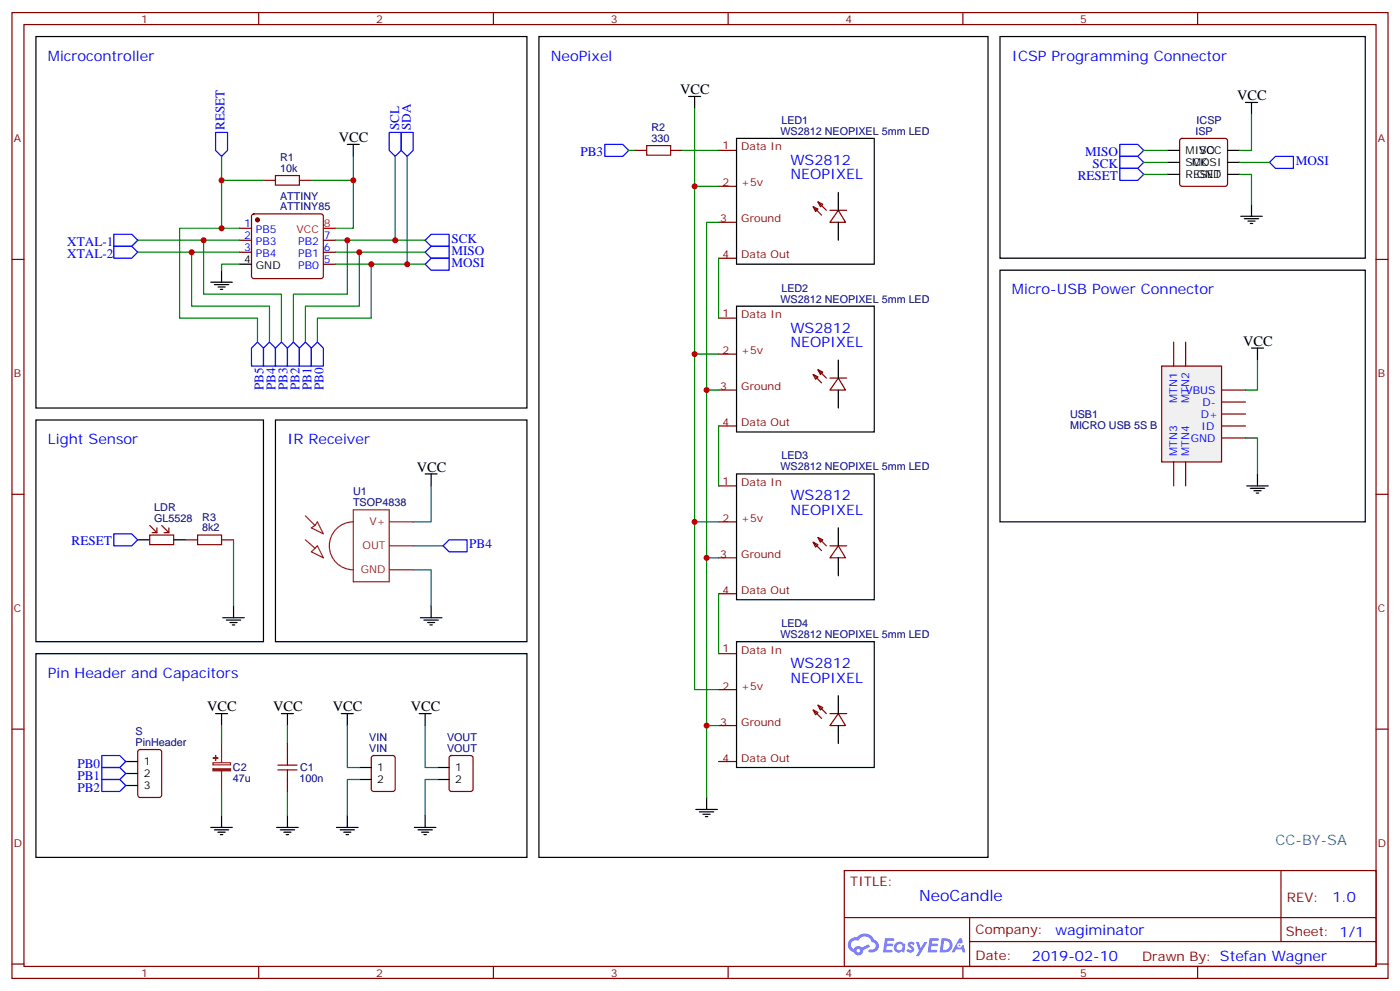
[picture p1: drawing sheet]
<svg xmlns="http://www.w3.org/2000/svg" width="412mm" height="292mm" viewBox="0 0 412 292" stroke-linecap="round" stroke-linejoin="round" font-family="sans-serif">
<g fill="none" stroke="#870000" stroke-width=".35">
<path d="M3.5 3.7h405.4v284.3h-405.4zM7.1 7.2h398.2v277.3h-398.2zM76.2 3.7v3.5M145.3 3.7v3.5M214.5 3.7v3.5M283.6 3.7v3.5M352.8 3.7v3.5M3.5 76.4h3.6M405.3 76.4h3.6M3.5 145.5h3.6M405.3 145.5h3.6M3.5 214.7h3.6"/>
<path d="M405.3 214.7h3.6M248.7 256.3h156.6v28.2h-156.6zM377.3 256.3v20.9M248.7 270.1h156.5M285.6 277.2h119.6M285.6 270.1v14.2M3.5 283.8h3.6M76.2 284.5v3.5M145.3 284.5v3.5M214.5 284.5v3.5M283.6 284.5v3.5M352.8 284.5v3.5"/>
<path d="M405.3 283.8h3.6"/>
</g>
<g fill="#5487ff">
<path d="M267.7 277.5a1.22 1.22 0 0 1 1.7 .2l-.4 .6a.47 .47 0 0 0-.3-.4 .47 .47 0 0 0-.5 .2l.1 .2a1.14 1.14 0 0 1 .8 1.8 1.14 1.14 0 0 1-1.9 0l-.2-.2 .5-.6 .7 .5a.29 .29 0 0 0 .3-.3 .29 .29 0 0 0-.2-.3 1.04 1.04 0 0 1-.6-1.7z"/>
<path d="M260.7 276.2h2.4l.3 .2-.2 .5-1.8 .1-.1 .8h1.5l.3 .4-.3 .4h-1.6l-.2 1.1h1.7l.2 .3-.2 .3-2.6 .1z"/>
<path d="M273.8 276.2h2.4l.3 .2-.1 .5-1.8 .1-.2 .8h1.6l.3 .4-.4 .4-1.6-.1-.1 1.1 1.7 .1 .2 .3-.2 .3-2.6 .1z"/>
<path d="M282.6 276.2h.7l.3 1.3-.6 .3a.69 .69 0 0 0-1 .3 .69 .69 0 0 0 .4 .9 .69 .69 0 0 0 .9-.6l.5-.2 .6 2.2h-.8l-.2-.9h-1.8l-.5 .9h-.8z"/>
<path d="M269.8 277.3h.8l.6 1.8 1.1-1.8h.9l-2.6 4.2h-.8l.9-1.5z"/>
<path d="M277.4 276.2l-.6 4.2h1.3a2.11 2.11 0 0 0 2.5-2.1 2.11 2.11 0 0 0-2.5-2.1zM278.1 277a1.39 1.39 0 0 1 1.7 1.4 1.39 1.39 0 0 1-1.8 1.2h-.3z"/>
<path d="M263.7 277.8a1.54 1.54 0 0 0-.1 2.2 1.54 1.54 0 0 0 2.2 .1l.6 .3 .3-2.3-.2-.3h-.4a1.49 1.49 0 0 0-2.4 0zM264 278.8a.94 .94 0 0 1 1.8 0 .94 .94 0 0 1-1.8 0z"/>
<path d="M250.4 276.6a2.18 2.18 0 0 0 1.1 3.7 1.44 1.44 0 0 0 1.6 .9 1.44 1.44 0 0 0 1.2-1.4l2-1.1-.5-.7-1.9 1a1.47 1.47 0 0 0-2.4 .4 1.39 1.39 0 0 1-.7-1.9 1.39 1.39 0 0 1 2-.5 2.12 2.12 0 0 1 2.2-1.3 2.12 2.12 0 0 1 1.9 1.7 1.14 1.14 0 0 1 1.1 1.4 1.14 1.14 0 0 1-1.7 .7 .43 .43 0 0 0-.5 .4 .43 .43 0 0 0 .4 .5 1.98 1.98 0 0 0 2.5-1.2 1.98 1.98 0 0 0-1.2-2.6 3.1 3.1 0 0 0-5.3-.6l-.9 .1zM252.3 279.9a.55 .55 0 0 1 1.1 0 .55 .55 0 0 1-1.1 0z"/>
<circle cx="282.6" cy="278.3" r=".26"/>
</g>
<g fill="none" stroke="#870000" stroke-width=".35">
<path d="M77.6 53.1h3.5M88.2 53.1h3.5M187 44.3h3.5M197.6 44.3h3.5M211.7 54.9h5.3M211.7 44.3h5.3M240.9 59.4l1.5 .7-.7 .8zM240.9 59.4l2.5 2.5M347.7 41l.5-.3h12.7l.5 .3 .2 .5v12.7l-.2 .5-.5 .2h-12.7l-.5-.3-.2-.4v-12.7zM70.6 67.2h3.5M70.6 70.7h3.5M70.6 74.3h3.5"/>
<path d="M74.3 63.2l.5-.2h19.7l.5 .2 .2 .5v17.6l-.2 .5-.5 .2h-19.7l-.5-.2-.2-.5v-17.6zM95.2 70.7h3.6M95.2 74.3h3.6M95.2 77.8h3.6M211.7 65.4h5.3M211.7 76h5.3M239.5 60.9l1.4 .7-.7 .7zM239.5 60.9l2.5 2.4M244.5 61.9h4.9M246.9 61.9l2.2 3.5h-4.6zM211.7 93.7h5.3M211.7 114.8h5.3"/>
<path d="M211.7 104.2h5.3M239.5 110.2l1.4 .7-.7 .8zM239.5 110.2l2.5 2.5M240.9 108.8l1.5 .7-.7 .7zM240.9 108.8l2.5 2.5M244.5 111.3h4.9M246.9 111.3l2.2 3.5h-4.6zM211.7 125.4h5.3M44.1 157.5h7.1v2.8h-7.1zM44.1 154.7l2.1 2.1M46.2 155.4v1.4h-1.4M47.6 154.7l2.1 2.1"/>
<path d="M49.7 155.4v1.4h-1.4M211.7 153.6h5.3M211.7 143.1h5.3M239.5 159.6l1.4 .7-.7 .7zM239.5 159.6l2.5 2.5M240.9 158.2l1.5 .7-.7 .7zM240.9 158.2l2.5 2.5M211.7 164.2h5.3M211.7 174.8h5.3M244.5 160.7h4.9M246.9 160.7l2.2 3.5h-4.6zM211.7 192.4h5.3"/>
<path d="M84.7 218.9v3.5M211.7 213.6h5.3M211.7 203h5.3M239.5 209l1.4 .7-.7 .7zM239.5 209l2.5 2.5M240.9 207.6l1.5 .7-.7 .7zM240.9 207.6l2.5 2.5M244.5 210.1h4.9M246.9 210.1l2.2 3.5h-4.6zM40.8 220.9l.5-.2h5.6l.7 .4v13l-.4 .6-5.9 .1-.7-.5v-12.9zM84.7 229.5v3.5M109.6 222.6l.5-.2h5.6l.7 .5v9.4l-.4 .7h-5.9l-.7-.5v-9.4z"/>
<path d="M211.7 224.2h5.3"/>
</g>
<g fill="none" stroke="#000" stroke-width=".35">
<path d="M202.8 28.4h3.6M204.6 28.4v3.5M366.9 30.2h3.5M368.7 30.2v3.5M102.3 42.5h3.5M104.1 42.5v3.5M217 40.7h40.5v37.1h-40.5zM246.9 56.6v5.3M344 44.3h3.5M344 47.8h3.5M344 51.3h3.5M361.6 44.3h3.5"/>
<path d="M361.6 47.8h3.5M361.6 51.3h3.5M65.3 79.6v3.5M70.6 77.8h3.5M246.9 65.4v5.3M365.5 63.7h6.3M366.5 64.4h4.3M367.6 65.1h2.1M368.3 65.8h.7M368.7 60.1v3.6M62.1 83.1h6.3M63.1 83.8h4.3"/>
<path d="M64.2 84.5h2.1M64.9 85.2h.7M217 90.1h40.5v37.1h-40.5zM246.9 106v5.3M246.9 114.8v5.3M125.2 139.5h3.6M127 139.5v3.6M217 139.5h40.5v37.1h-40.5zM40.6 158.9h3.5M51.2 158.9h3.5M246.9 155.4v5.3M68.8 178.3v3.6"/>
<path d="M127 178.3v3.6M246.9 164.2v5.3M65.6 181.9h6.4M66.7 182.6h4.2M67.7 183.3h2.1M68.4 184h.7M123.8 181.9h6.4M124.9 182.6h4.2M125.9 183.3h2.2M126.6 184h.8M217 188.9h40.5v37.1h-40.5zM63.5 210.1h3.5"/>
<path d="M65.3 210.1v3.5M82.9 210.1h3.5M84.7 210.1v3.5M100.5 210.1h3.6M102.3 210.1v3.5M246.9 204.8v5.3M246.9 213.6v5.3M37 231.2h3.6M37 224.2h3.6M37 227.7h3.6M105.8 226h3.6M105.8 229.5h3.6"/>
<path d="M205 238.3h6.3M206 239h4.3M207.1 239.7h2.1M208.1 234.8v3.5M62.1 243.6h6.3M63.1 244.3h4.3M64.2 245h2.1M64.9 245.7h.7M65.3 240.1v3.5M81.5 243.6h6.3M82.5 244.3h4.3M83.6 245h2.1"/>
<path d="M84.3 245.7h.7M84.7 240.1v3.5M99.1 243.6h6.4M100.2 244.3h4.2M101.2 245h2.2M102 245.7h.7M102.3 240.1v3.5M207.8 240.4h.7"/>
</g>
<path d="M90 151.9l2.8 2.8M90 158.9l2.8 2.5M93.5 153.6l1.7 3.6-3.5-1.8 1.1-.7zM104.1 153.6a7.1 7.1 0 0 0-7.1 7.1 7.1 7.1 0 0 0 7.1 7M104.1 150.1h10.6v21.2h-10.6zM114.7 153.6h7M93.5 160.7l1.7 3.5-3.5-1.7zM114.7 167.7h7M114.7 160.7h7M65.3 218.9v5.6M62.7 224.5h5.2v.7h-5.2zM65.3 227v6" fill="none" stroke="#8c2424" stroke-width=".35"/>
<circle cx="75.8" cy="64.7" r=".53" fill="#870000" stroke="#870000" stroke-width=".35"/>
<path d="M95.2 67.2h3.6" fill="none" stroke="#f00" stroke-width=".35"/>
<g fill="none" stroke="#008700" stroke-width=".35">
<path d="M204.6 31.9v171.1h7.1M368.7 33.7v10.6h-3.6M65.3 46v7.1M77.6 53.1h-12.3v14.1h5.3M91.7 53.1h12.4M104.1 46v21.2h-5.3M116.4 46v24.7M119.9 46v31.8M185.2 44.3h1.8M201.1 44.3h10.6M204.6 54.9h7.1M336.9 51.3h7.1"/>
<path d="M336.9 47.8h7.1M336.9 44.3h7.1M365.1 51.3h3.6v8.8M365.1 47.8h8.8M40.6 70.7h19.4M40.6 74.3h15.8M65.3 67.2h-12.4v26.5h22.9v7M70.6 77.8h-5.3v1.8M70.6 70.7h-10.6v15.9h22.9v14.1M70.6 74.3h-14.2v15.8h23v10.6M98.8 70.7h26.4M98.8 74.3h26.4"/>
<path d="M98.8 77.8h26.4M102.3 70.7v15.9h-15.9v14.1M105.8 74.3v15.8h-15.8v10.6M109.4 77.8v15.9h-15.9v7M211.7 65.4h-3.6v169.4M211.7 76v17.7M204.6 104.2h7.1M208.1 114.8h3.6M211.7 125.4v17.7M127 143.1v10.5h-5.3M204.6 153.6h7.1M121.7 167.7h5.3v10.6"/>
<path d="M121.7 160.7h8.8M208.1 164.2h3.6M211.7 174.8v17.6M65.3 213.6v5.3M84.7 213.6v5.3M102.3 213.6v12.4h3.5M208.1 213.6h3.6M65.3 233v7.1M84.7 233v7.1M105.8 229.5h-3.5v10.6"/>
</g>
<path d="M81.1 51.7h7.1v2.8h-7.1zM190.5 42.9h7.1v2.8h-7.1zM81.8 226.7h5.7M81.8 225.2h5.7M84.7 222.4v2.8M84.7 226.7v2.8" fill="none" stroke="#a10000" stroke-width=".35"/>
<g fill="none" stroke="#00f" stroke-width=".35">
<path d="M63.5 39h3.5v5.3l-1.7 1.7-1.8-1.7zM114.7 39h3.5v5.3l-1.8 1.7-1.7-1.7zM118.2 39h3.5v5.3l-1.8 1.7-1.7-1.7zM178.2 42.5h5.2l1.8 1.8-1.8 1.7h-5.2zM329.8 49.6h5.3l1.8 1.7-1.8 1.8h-5.3zM329.8 46h5.3l1.8 1.8-1.8 1.8h-5.3zM329.8 42.5h5.3l1.8 1.8-1.8 1.7h-5.3zM373.9 47.8l1.8-1.8h5.3v3.6h-5.3zM33.5 69h5.3l1.8 1.7-1.8 1.8h-5.3zM33.5 72.5h5.3l1.8 1.8-1.8 1.7h-5.3zM125.2 70.7l1.8-1.7h5.3v3.5h-5.3zM125.2 77.8l1.8-1.8h5.3v3.6h-5.3z"/>
<path d="M125.2 74.3l1.8-1.8h5.3v3.5h-5.3zM75.8 100.7l1.8 1.8v5.3h-3.5v-5.3zM79.4 100.7l1.7 1.8v5.3h-3.5v-5.3zM82.9 100.7l1.8 1.8v5.3h-3.6v-5.3zM86.4 100.7l1.8 1.8v5.3h-3.5v-5.3zM90 100.7l1.7 1.8v5.3h-3.5v-5.3zM93.5 100.7l1.7 1.8v5.3h-3.5v-5.3zM33.5 157.2h5.3l1.8 1.7-1.8 1.8h-5.3zM130.5 160.7l1.8-1.8h5.3v3.6h-5.3zM30 222.4h5.3l1.7 1.8-1.7 1.8h-5.3zM30 226h5.3l1.7 1.7-1.7 1.8h-5.3zM30 229.5h5.3l1.7 1.7-1.7 1.8h-5.3z"/>
</g>
<g fill="#8c2424" stroke="#8c2424" stroke-width=".35">
<path d="M62.7 226.3h5.2v.6h-5.2z"/>
<path d="M62.8 223.1l1.4 .1z"/>
<path d="M63.5 222.4v1.4z"/>
</g>
<path d="M342.2 107.8h17.6v28.2h-17.6z" fill="#f0f0f0" stroke="#870000" stroke-width=".35"/>
<path d="M345.7 100.7v7.1M349.2 100.7v7.1M359.8 114.8h7.1M359.8 118.4h7.1M345.7 136v7.1M349.2 136v7.1M359.8 128.9h7.1M359.8 121.9h7.1M359.8 125.4h7.1M54.7 158.9h3.5M65.3 158.9h3.5M132.5 222.6l.5-.2h5.6l.7 .5v9.4l-.4 .7h-5.9l-.7-.5v-9.4z" fill="none" stroke="#870000" stroke-width=".35"/>
<g fill="none" stroke="#000" stroke-width=".35">
<path d="M10.6 10.8h144.6v109.3h-144.6zM158.7 10.8h132.3v241.6h-132.3zM294.6 10.8h107.6v65.2h-107.6zM294.6 79.6h107.6v74h-107.6zM368.7 102.5h3.5M370.4 102.5v3.5M10.6 123.6h67v65.3h-67zM81.1 123.6h74.1v65.3h-74.1zM370.4 139.5v3.6M367.2 143.1h6.4M368.3 143.8h4.2M369.4 144.5h2.1"/>
<path d="M370.1 145.2h.7M10.6 192.4h144.6v60h-144.6zM123.5 210.1h3.5M125.2 210.1v3.5M128.8 226h3.5M128.8 229.5h3.5M122.1 243.6h6.3M123.1 244.3h4.3M124.2 245h2.1M124.9 245.7h.7M125.2 240.1v3.5"/>
</g>
<path d="M370.4 106v8.8h-3.5M366.9 128.9h3.5v10.6M68.8 158.9v19.4M125.2 213.6v12.4h3.6M128.8 229.5h-3.6v10.6" fill="none" stroke="#008700" stroke-width=".35"/>
<path d="M58.2 157.5h7.1v2.8h-7.1z" fill="none" stroke="#a10000" stroke-width=".35"/>
<g fill="#c00">
<circle cx="60" cy="70.7" r=".88"/>
<circle cx="105.8" cy="74.3" r=".88"/>
<circle cx="65.3" cy="53.1" r=".88"/>
<circle cx="104.1" cy="53.1" r=".88"/>
<circle cx="102.3" cy="70.7" r=".88"/>
<circle cx="109.4" cy="77.8" r=".88"/>
<circle cx="116.4" cy="70.7" r=".88"/>
<circle cx="119.9" cy="77.8" r=".88"/>
<circle cx="56.4" cy="74.3" r=".88"/>
<circle cx="65.3" cy="67.2" r=".88"/>
<circle cx="208.1" cy="213.6" r=".88"/>
<circle cx="208.1" cy="164.2" r=".88"/>
<circle cx="208.1" cy="114.8" r=".88"/>
<circle cx="204.6" cy="54.9" r=".88"/>
<circle cx="204.6" cy="104.2" r=".88"/>
<circle cx="204.6" cy="153.6" r=".88"/>
</g>
<text font-size="4.6" fill="#00f" x="270.8" y="265.3">NeoCandle</text>
<g font-size="4.2" fill="#00f">
<text x="14.1" y="17.8">Microcontroller</text>
<text x="162.3" y="17.8">NeoPixel</text>
<text x="298.1" y="17.8">ICSP Programming Connector</text>
<text x="232.8" y="48.5">WS2812</text>
<text x="232.8" y="52.8">NEOPIXEL</text>
<text x="298.1" y="86.6">Micro-USB Power Connector</text>
<text x="232.8" y="97.9">WS2812</text>
<text x="232.8" y="102.2">NEOPIXEL</text>
<text x="14.1" y="130.7">Light Sensor</text>
<text x="84.7" y="130.7">IR Receiver</text>
<text x="232.8" y="147.3">WS2812</text>
<text x="232.8" y="151.5">NEOPIXEL</text>
<text x="232.8" y="196.7">WS2812</text>
<text x="14.1" y="199.5">Pin Header and Capacitors</text>
<text x="232.8" y="200.9">NEOPIXEL</text>
<text x="392.5" y="265.6">1.0</text>
<text x="310.9" y="275.1">wagiminator</text>
<text x="304" y="282.9">2019-02-10</text>
</g>
<g font-size="4.2">
<text x="200.4" y="27.7">VCC</text>
<text x="364.4" y="29.5">VCC</text>
<text x="99.8" y="41.8">VCC</text>
<text x="366.2" y="101.8">VCC</text>
<text x="122.8" y="138.8">VCC</text>
<text x="61" y="209.4">VCC</text>
<text x="80.4" y="209.4">VCC</text>
<text x="98.1" y="209.4">VCC</text>
<text x="121" y="209.4">VCC</text>
</g>
<text font-size="4.2" fill="#0099b0" x="375.7" y="248.9">CC-BY-SA</text>
<g font-size="3.9" fill="#00f">
<text x="66.1" y="38.3" transform="rotate(-90 66.1 38.3)">RESET</text>
<text x="117.5" y="38.3" transform="rotate(-90 117.5 38.3)">SCL</text>
<text x="121.1" y="38.3" transform="rotate(-90 121.1 38.3)">SDA</text>
<text x="171" y="46">PB3</text>
<text x="319.6" y="46">MISO</text>
<text x="317.5" y="53.1">RESET</text>
<text x="321.8" y="49.6">SCK</text>
<text x="381.7" y="48.7">MOSI</text>
<text x="133" y="71.6">SCK</text>
<text x="19.8" y="72.5">XTAL-1</text>
<text x="19.8" y="76">XTAL-2</text>
<text x="133" y="75.1">MISO</text>
<text x="133" y="78.6">MOSI</text>
<text x="77.6" y="114.9" transform="rotate(-90 77.6 114.9)">PB5</text>
<text x="81.1" y="114.9" transform="rotate(-90 81.1 114.9)">PB4</text>
<text x="84.7" y="114.9" transform="rotate(-90 84.7 114.9)">PB3</text>
<text x="88.2" y="114.9" transform="rotate(-90 88.2 114.9)">PB2</text>
<text x="91.7" y="114.9" transform="rotate(-90 91.7 114.9)">PB1</text>
<text x="95.3" y="114.9" transform="rotate(-90 95.3 114.9)">PB0</text>
<text x="21.1" y="160.6">RESET</text>
<text x="138.2" y="161.4">PB4</text>
<text x="22.8" y="226">PB0</text>
<text x="22.8" y="229.5">PB1</text>
<text x="22.8" y="233">PB2</text>
</g>
<g font-size="3.9" fill="#800">
<text x="250.5" y="260.9">TITLE:</text>
<text x="379.1" y="265.6">REV:</text>
<text x="287.4" y="275.1">Company:</text>
<text x="378.7" y="275.7">Sheet: 1/1</text>
<text x="287.4" y="282.8">Date:</text>
<text x="336.4" y="282.8">Drawn By: Stefan Wagner</text>
</g>
<g font-size="3.2" fill="#800">
<text x="41.6" y="6.7">1</text>
<text x="110.8" y="6.7">2</text>
<text x="179.9" y="6.7">3</text>
<text x="249.1" y="6.7">4</text>
<text x="318.2" y="6.7">5</text>
<text x="4.1" y="41.8">A</text>
<text x="405.9" y="41.8">A</text>
<text x="212.8" y="43.9">1</text>
<text x="218.4" y="44.3">Data In</text>
<text x="212.8" y="54.9">2</text>
<text x="218.4" y="54.9">+5v</text>
<text x="212.1" y="65.4">3</text>
<text x="218.4" y="65.4">Ground</text>
<text x="212.8" y="76">4</text>
<text x="218.4" y="76">Data Out</text>
<text x="212.8" y="93.3">1</text>
<text x="218.4" y="93.7">Data In</text>
<text x="212.8" y="104.2">2</text>
<text x="218.4" y="104.2">+5v</text>
<text x="4.1" y="110.9">B</text>
<text x="405.9" y="110.9">B</text>
<text x="212.1" y="114.8">3</text>
<text x="218.4" y="114.8">Ground</text>
<text x="212.8" y="125.4">4</text>
<text x="218.4" y="125.4">Data Out</text>
<text x="212.8" y="142.7">1</text>
<text x="218.4" y="143.1">Data In</text>
<text x="212.8" y="153.6">2</text>
<text x="218.4" y="153.6">+5v</text>
<text x="212.1" y="164.2">3</text>
<text x="218.4" y="164.2">Ground</text>
<text x="212.8" y="174.8">4</text>
<text x="218.4" y="174.8">Data Out</text>
<text x="4.1" y="180.1">C</text>
<text x="405.9" y="180.1">C</text>
<text x="212.8" y="192.1">1</text>
<text x="218.4" y="192.4">Data In</text>
<text x="212.8" y="203">2</text>
<text x="218.4" y="203">+5v</text>
<text x="212.1" y="213.6">3</text>
<text x="218.4" y="213.6">Ground</text>
<text x="212.8" y="224.2">4</text>
<text x="218.4" y="224.2">Data Out</text>
<text x="4.1" y="249.2">D</text>
<text x="405.9" y="249.2">D</text>
<text x="41.6" y="287.5">1</text>
<text x="110.8" y="287.5">2</text>
<text x="179.9" y="287.5">3</text>
<text x="249.1" y="287.5">4</text>
<text x="318.2" y="287.5">5</text>
</g>
<g font-size="3.2" fill="#000080">
<text x="191.9" y="41.8">330</text>
<text x="191.9" y="38.6">R2</text>
<text x="229.9" y="39.7">WS2812 NEOPIXEL 5mm LED</text>
<text x="230.2" y="36.5">LED1</text>
<text x="352.1" y="39.7">ISP</text>
<text x="352.5" y="36.5">ICSP</text>
<text x="82.5" y="47.4">R1</text>
<text x="82.5" y="50.6">10k</text>
<text x="82.5" y="58.7">ATTINY</text>
<text x="82.5" y="61.9">ATTINY85</text>
<text x="229.9" y="89.1">WS2812 NEOPIXEL 5mm LED</text>
<text x="230.2" y="85.9">LED2</text>
<text x="315.2" y="123">USB1</text>
<text x="315.2" y="126.2">MICRO USB 5S B</text>
<text x="230.2" y="135.2">LED3</text>
<text x="229.9" y="138.5">WS2812 NEOPIXEL 5mm LED</text>
<text x="104" y="149">TSOP4838</text>
<text x="104" y="145.8">U1</text>
<text x="45.4" y="153.6">GL5528</text>
<text x="45.4" y="150.4">LDR</text>
<text x="59.6" y="153.3">R3</text>
<text x="59.6" y="156.5">8k2</text>
<text x="230.2" y="184.6">LED4</text>
<text x="229.9" y="187.9">WS2812 NEOPIXEL 5mm LED</text>
<text x="39.9" y="219.6">PinHeader</text>
<text x="39.9" y="216.4">S</text>
<text x="108.8" y="221.4">VIN</text>
<text x="108.8" y="218.2">VIN</text>
<text x="131.7" y="221.4">VOUT</text>
<text x="131.7" y="218.2">VOUT</text>
<text x="68.6" y="227.1">C2</text>
<text x="88.4" y="227.1">C1</text>
<text x="68.6" y="230.3">47u</text>
<text x="88.2" y="230.3">100n</text>
</g>
<g font-size="3.2">
<text x="349.2" y="45.3">MISO</text>
<text x="353.2" y="45.3">VCC</text>
<text x="349.2" y="48.9">SCK</text>
<text x="349.2" y="52.4">RESET</text>
<text x="351.2" y="48.9">MOSI</text>
<text x="352.6" y="52.4">GND</text>
<text x="71.9" y="77.4">4</text>
<text x="75.4" y="79.2">GND</text>
<text x="42.3" y="225.2">1</text>
<text x="111.1" y="227">1</text>
<text x="134.1" y="227">1</text>
<text x="42.3" y="232.3">3</text>
<text x="42.3" y="228.8">2</text>
<text x="111.1" y="230.5">2</text>
<text x="134.1" y="230.5">2</text>
</g>
<g font-size="3.2" fill="#00f">
<text x="71.9" y="66.9">1</text>
<text x="71.9" y="70.4">2</text>
<text x="75.4" y="68.6">PB5</text>
<text x="95.4" y="70.4">7</text>
<text x="71.9" y="73.9">3</text>
<text x="75.4" y="72.1">PB3</text>
<text x="75.4" y="75.7">PB4</text>
<text x="87.8" y="75.7">PB1</text>
<text x="87.8" y="72.1">PB2</text>
<text x="95.4" y="77.4">5</text>
<text x="95.4" y="73.9">6</text>
<text x="87.8" y="79.2">PB0</text>
<text x="346.8" y="118.6" transform="rotate(-90 346.8 118.6)">MTN1</text>
<text x="349.2" y="115.9">VBUS</text>
<text x="350.3" y="118.6" transform="rotate(-90 350.3 118.6)">MTN2</text>
<text x="354.2" y="119.4">D-</text>
<text x="353.7" y="122.9">D+</text>
<text x="350.8" y="130">GND</text>
<text x="353.9" y="126.5">ID</text>
<text x="346.8" y="134.2" transform="rotate(-90 346.8 134.2)">MTN3</text>
<text x="350.3" y="134.2" transform="rotate(-90 350.3 134.2)">MTN4</text>
</g>
<g font-size="3.2" fill="#f00">
<text x="87.3" y="68.6">VCC</text>
<text x="95.4" y="66.9">8</text>
</g>
<g font-size="3.2" fill="#8d2323">
<text x="108.8" y="154.7">V+</text>
<text x="106.8" y="161.7">OUT</text>
<text x="106.3" y="168.8">GND</text>
</g>
</svg>
